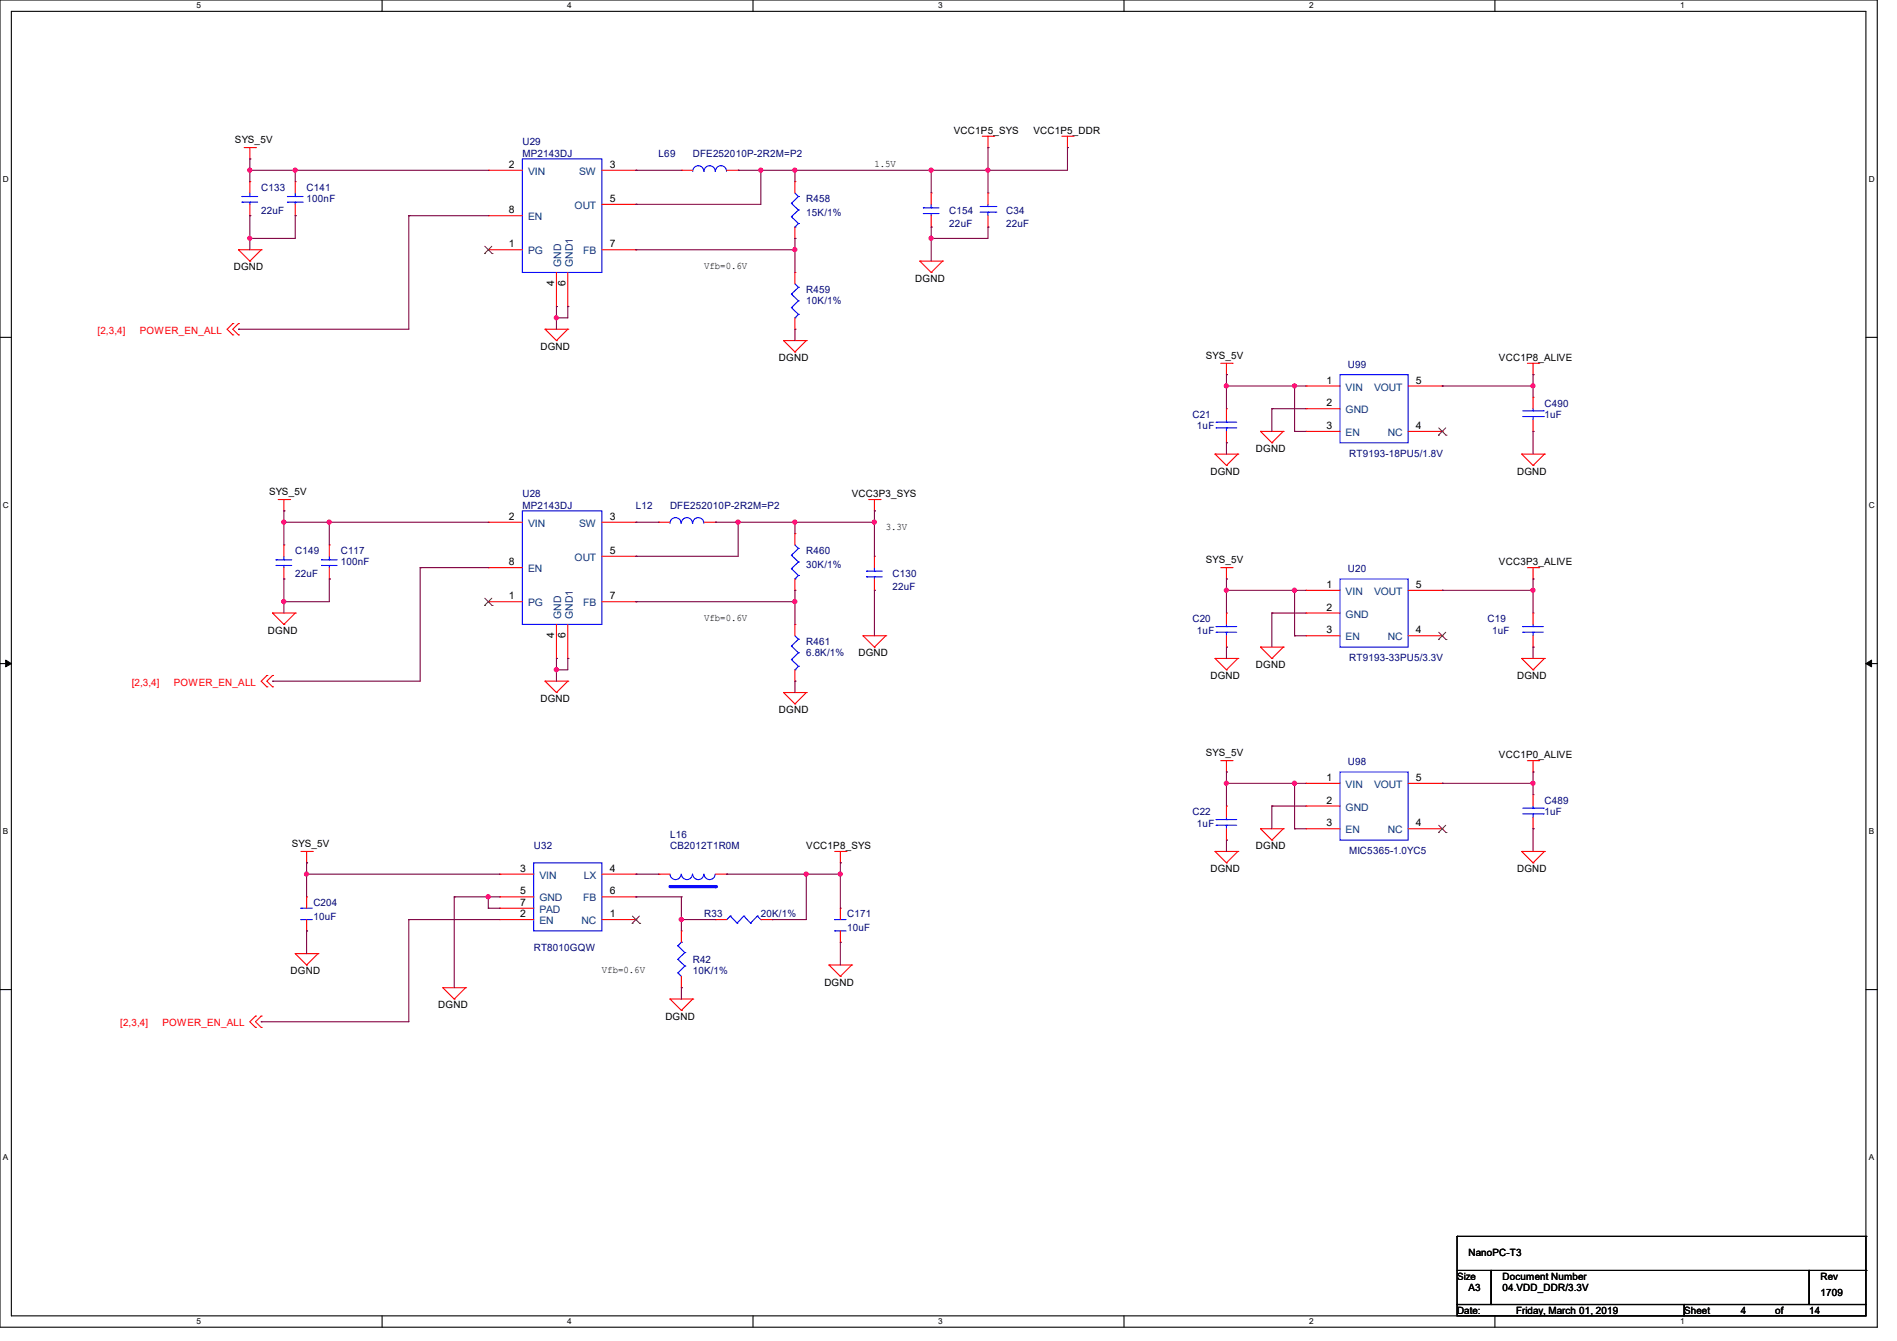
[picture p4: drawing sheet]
<svg xmlns="http://www.w3.org/2000/svg" width="297mm" height="210mm" viewBox="0 0 297 210" stroke-linecap="round" stroke-linejoin="round" font-family="sans-serif">
<path d="M0 0h293.9v207.9h-293.9zM1.8 1.8h290.3v204.3h-290.3z" fill="none" stroke="#000" stroke-width=".17"/>
<g fill="#fff">
<path d="M30.8 .2h.7v1.4h-.7z"/>
<path d="M30.8 206.2h.7v1.4h-.7z"/>
</g>
<path d="M59.8 0v1.8M59.8 206.1v1.8" fill="none" stroke="#000" stroke-width=".17"/>
<g fill="#fff">
<path d="M88.8 .2h.7v1.4h-.7z"/>
<path d="M88.8 206.2h.7v1.4h-.7z"/>
</g>
<path d="M117.9 0v1.8M117.9 206.1v1.8" fill="none" stroke="#000" stroke-width=".17"/>
<g fill="#fff">
<path d="M146.9 .2h.7v1.4h-.7z"/>
<path d="M146.9 206.2h.7v1.4h-.7z"/>
</g>
<path d="M176 0v1.8M176 206.1v1.8" fill="none" stroke="#000" stroke-width=".17"/>
<g fill="#fff">
<path d="M205 .2h.7v1.4h-.7z"/>
<path d="M205 206.2h.7v1.4h-.7z"/>
</g>
<path d="M234.1 0v1.8M234.1 206.1v1.8" fill="none" stroke="#000" stroke-width=".17"/>
<g fill="#fff">
<path d="M263.1 .2h.6v1.4h-.6z"/>
<path d="M263.1 206.2h.6v1.4h-.6z"/>
<path d="M.5 27.3h.9v1.4h-.9z"/>
<path d="M292.6 27.3h.9v1.4h-.9z"/>
<path d="M.5 78.4h.9v1.4h-.9z"/>
<path d="M292.6 78.4h.9v1.4h-.9z"/>
</g>
<path d="M0 52.8h1.8M292.1 52.8h1.8" fill="none" stroke="#000" stroke-width=".17"/>
<g fill="#fff">
<path d="M.5 129.5h.8v1.4h-.8z"/>
<path d="M292.6 129.5h.8v1.4h-.8z"/>
</g>
<path d="M0 103.9h1.8M292.1 103.9h1.8" fill="none" stroke="#000" stroke-width=".17"/>
<path d="M.9 103.4l.9 .5-.9 .5zM292.1 103.9l.9-.5v1z" fill="#000" stroke="#000" stroke-width=".16"/>
<g fill="#fff">
<path d="M.5 180.5h.8v1.4h-.8z"/>
<path d="M292.6 180.5h.8v1.4h-.8z"/>
</g>
<g fill="none" stroke="#000" stroke-width=".17">
<path d="M0 155h1.8M292.1 155h1.8M228.1 199h5.4v5.3h-5.4zM228.1 193.6h.1M228.1 193.6v5.4M228.1 193.6h64M233.5 199h49.8v5.3h-49.8zM283.3 199h8.8v5.3h-8.8zM292.1 193.6h.1M292.1 199h.1M292.1 193.6v5.4M228.1 204.3h35.6v1.8h-35.6z"/>
<path d="M263.7 204.3h28.4v1.8h-28.4z"/>
</g>
<g fill="none" stroke="#f00" stroke-width=".17">
<path d="M37.3 39.1h.1M37.3 39.1h3.6M37.3 39.1l1.8 1.8M38.2 23.1h1.8M39.1 24.9h.1M39.1 33.8h.1M39.1 28.4h.1M39.1 23.1v1.8M39.1 28.4v1.8M39.1 32v1.8M40 23.1h.1M40.9 39.1h.1"/>
<path d="M40.9 39.1l-1.8 1.8M46.2 33.8h.1M46.2 28.4h.1M46.2 28.4v1.8M46.2 32v1.8M106.7 26.7h.1M106.7 26.7h1.8M113.8 26.7h1.8M115.6 26.7h.1M124.5 28.4h.1M124.5 37.3h.1M124.5 28.4v1.8"/>
<path d="M124.5 35.6v1.7M145.8 35.6h.1M145.8 30.2h.1M145.8 30.2v1.8M145.8 33.8v1.8M153.8 21.3h1.8M154.7 23.1h.1M154.7 21.3v1.8M155.6 21.3h.1M166.2 21.3h1.8M167.1 23.1h.1M167.1 21.3v1.8"/>
<path d="M168 21.3h.1M36.4 50.7h.1M36.4 52.5h.1M36.4 50.7l-.8 .9 .8 .9M37.3 50.7h.1M37.3 52.5h.1M37.3 50.7l-.9 .9 .9 .9M39.1 40.9h.1M85.3 51.6h.1M85.3 51.6h3.6M85.3 51.6l1.8 1.7M87.1 53.3h.1"/>
<path d="M88.9 51.6h.1M88.9 51.6l-1.8 1.7M122.7 53.3h.1M122.7 53.3h3.5M122.7 53.3l1.8 1.8M124.5 55.1h.1M124.5 42.7h.1M124.5 51.6h.1M124.5 42.7v1.7M124.5 49.8v1.8M126.2 53.3h.1M126.2 53.3l-1.7 1.8"/>
<path d="M144 40.9h.1M144 40.9h3.6M144 40.9l1.8 1.8M145.8 42.7h.1M147.6 40.9h.1M147.6 40.9l-1.8 1.8M191.1 56.9h1.8M192 58.7h.1M192 56.9v1.8M192.9 56.9h.1M239.1 56.9h1.8M240 58.7h.1"/>
<path d="M240 56.9v1.8M240.9 56.9h.1M43.6 78.2h1.7M44.5 78.2v1.8M45.3 78.2h.1M136 78.2h1.8M136.9 78.2v1.8M137.8 78.2h.1M190.2 71.1h.1M190.2 71.1h3.6M190.2 71.1l1.8 1.8M192 72.9h.1"/>
<path d="M192 64h.1M192 69.3h.1M192 64v1.8M192 67.6v1.7M193.8 71.1h.1M193.8 71.1l-1.8 1.8M197.4 67.6h.1M197.4 67.6h3.5M197.4 67.6l1.7 1.7M199.1 69.3h.1M200.9 67.6h.1M200.9 67.6l-1.8 1.7"/>
<path d="M204.5 60.5h.1M204.5 64h.1M204.5 67.6h.1M204.5 67.6h5.3M204.5 60.5h5.3M204.5 64h5.3M220.5 67.6h5.3M220.5 60.5h5.3M225.8 67.6h.1M225.8 60.5h.1M238.3 71.1h.1M238.3 71.1h3.5"/>
<path d="M238.3 71.1l1.7 1.8M240 72.9h.1M241.8 71.1h.1M241.8 71.1l-1.8 1.8M42.7 96h.1M42.7 96h3.5M42.7 96l1.8 1.8M44.5 80h.1M44.5 97.8h.1M44.5 90.7h.1M44.5 85.3h.1M44.5 85.3v1.8"/>
<path d="M44.5 88.9v1.8M46.2 96h.1M46.2 96l-1.7 1.8M51.6 90.7h.1M51.6 85.3h.1M51.6 85.3v1.8M51.6 88.9v1.8M103.1 81.8h.1M103.1 81.8h1.8M110.2 81.8h1.8M112 81.8h.1M124.5 83.6h.1"/>
<path d="M124.5 92.5h.1M124.5 83.6v1.7M124.5 90.7v1.8M135.1 99.6h.1M135.1 99.6h3.6M135.1 99.6l1.8 1.7M136.9 80h.1M136.9 92.5h.1M136.9 87.1h.1M136.9 87.1v1.8M136.9 90.7v1.8M138.7 99.6h.1"/>
<path d="M138.7 99.6l-1.8 1.7M191.1 88.9h1.8M192 90.7h.1M192 88.9v1.8M192.9 88.9h.1M204.5 92.5h.1M204.5 96h.1M204.5 99.6h.1M204.5 96h5.3M204.5 99.6h5.3M204.5 92.5h5.3M220.5 99.6h5.3"/>
<path d="M220.5 92.5h5.3M225.8 99.6h.1M225.8 92.5h.1M239.1 88.9h1.8M240 90.7h.1M240 96h.1M240 88.9v1.8M240 96v1.8M240 99.6v1.7M240.9 88.9h.1M41.8 105.8h.1M41.8 107.6h.1"/>
<path d="M41.8 105.8l-.9 .9 .9 .9M42.7 105.8h.1M42.7 107.6h.1M42.7 105.8l-.9 .9 .9 .9M85.3 106.7h.1M85.3 106.7h3.6M85.3 106.7l1.8 1.8M87.1 108.5h.1M88.9 106.7h.1M88.9 106.7l-1.8 1.8M122.7 108.5h.1M122.7 108.5h3.5"/>
<path d="M122.7 108.5l1.8 1.7M124.5 110.2h.1M126.2 108.5h.1M126.2 108.5l-1.7 1.7M136.9 101.3h.1M190.2 103.1h.1M190.2 103.1h3.6M190.2 103.1l1.8 1.8M191.1 119.1h1.8M192 104.9h.1M192 119.1v1.8M192.9 119.1h.1"/>
<path d="M193.8 103.1h.1M193.8 103.1l-1.8 1.8M197.4 101.3h.1M197.4 101.3h3.5M197.4 101.3l1.7 1.8M199.1 103.1h.1M200.9 101.3h.1M200.9 101.3l-1.8 1.8M238.3 103.1h.1M238.3 103.1h3.5M238.3 103.1l1.7 1.8M239.1 119.1h1.8"/>
<path d="M240 104.9h.1M240 101.3h.1M240 119.1v1.8M240.9 119.1h.1M241.8 103.1h.1M241.8 103.1l-1.8 1.8M47.1 133.4h1.8M48 135.1h.1M48 133.4v1.7M48.9 133.4h.1M78.2 136.9h.1M78.2 136.9h5.4"/>
<path d="M94.2 136.9h5.4M99.6 136.9h.1M130.7 133.4h1.8M131.6 135.1h.1M131.6 133.4v1.7M132.5 133.4h.1M190.2 133.4h.1M190.2 133.4h3.6M190.2 133.4l1.8 1.7M192 135.1h.1M192 120.9h.1M193.8 133.4h.1"/>
<path d="M193.8 133.4l-1.8 1.7M197.4 129.8h.1M197.4 129.8h3.5M197.4 129.8l1.7 1.8M199.1 131.6h.1M200.9 129.8h.1M200.9 129.8l-1.8 1.8M204.5 122.7h.1M204.5 126.2h.1M204.5 129.8h.1M204.5 129.8h5.3M204.5 122.7h5.3"/>
<path d="M204.5 126.2h5.3M220.5 129.8h5.3M220.5 122.7h5.3M225.8 129.8h.1M225.8 122.7h.1M238.3 133.4h.1M238.3 133.4h3.5M238.3 133.4l1.7 1.7M240 120.9h.1M240 135.1h.1M241.8 133.4h.1M241.8 133.4l-1.8 1.7"/>
<path d="M40 159.1h.1M40 159.1l-.9 .9 .9 .9M40.9 159.1h.1M40.9 159.1l-.9 .9 .9 .9M46.2 149.4h.1M46.2 149.4h3.6M46.2 149.4l1.8 1.7M48 151.1h.1M49.8 149.4h.1M49.8 149.4l-1.8 1.7M69.3 154.7h.1M69.3 154.7h3.6"/>
<path d="M69.3 154.7l1.8 1.8M71.1 156.5h.1M72.9 154.7h.1M72.9 154.7l-1.8 1.8M78.2 144h.1M78.2 140.5h.1M78.2 142.2h.1M78.2 144h5.4M78.2 140.5h5.4M78.2 142.2h5.4M94.2 144h5.4M94.2 140.5h5.4"/>
<path d="M99.6 144h.1M99.6 140.5h.1M104.9 156.5h.1M104.9 156.5h3.6M104.9 156.5l1.8 1.7M106.7 158.2h.1M106.7 154.7h.1M106.7 145.8h.1M106.7 145.8v1.8M106.7 152.9v1.8M108.5 156.5h.1M108.5 156.5l-1.8 1.7"/>
<path d="M112 144h.1M112 144h1.8M119.1 144h1.8M120.9 144h.1M129.8 151.1h.1M129.8 151.1h3.6M129.8 151.1l1.8 1.8M131.6 152.9h.1M133.4 151.1h.1M133.4 151.1l-1.8 1.8M40 160.9h.1M40.9 160.9h.1"/>
</g>
<g fill="none" stroke="#00f" stroke-width=".17">
<path d="M37.9 30.8h.1M37.9 31.7h.1M37.9 30.8h2.4M37.9 31.7h2.4M39.1 31.7h.1M39.1 30.8h.1M39.1 30.2v.6M39.1 31.7v.3M45 30.8h.1M45 31.7h.1M45 30.8h2.5M45 31.7h2.5"/>
<path d="M46.2 31.7h.1M46.2 30.8h.1M46.2 30.2v.6M46.2 31.7v.3M108.5 26.8a.87 .87 0 0 1 .8-.8 .87 .87 0 0 1 .9 .8M110.2 26.8a.87 .87 0 0 1 .9-.8 .87 .87 0 0 1 .9 .8M112 26.8a.87 .87 0 0 1 .9-.8 .87 .87 0 0 1 .8 .8M123.9 31.8h.1M123.9 34h.1M123.9 31.8l1.1 1.1M123.9 34l1.1 1M124.5 35.6h.1"/>
<path d="M124.5 30.2l.5 .6M125 30.8h.1M125 32.9h.1M125 35h.1M125 30.8l-1.1 1M125 32.9l-1.1 1.1M125 35l-.5 .6M144.6 32.6h.1M144.6 33.4h.1M144.6 32.6h2.4M144.6 33.4h2.4M145.8 33.4h.1"/>
<path d="M145.8 32.6h.1M145.8 32v.6M145.8 33.4v.4M123.9 46.1h.1M123.9 48.2h.1M123.9 46.1l1.1 1M123.9 48.2l1.1 1M124.5 49.8h.1M124.5 44.4l.5 .6M125 45h.1M125 47.1h.1M125 49.2h.1"/>
<path d="M125 45l-1.1 1.1M125 47.1l-1.1 1.1M125 49.2l-.5 .6M209.8 58.7h10.7v10.6h-10.7zM190.4 67h.1M190.4 66.1h.1M190.4 67h3.2M190.4 66.1h3.2M192 66.1h.1M192 67h.1M192 65.8v.3M192 67v.6"/>
<path d="M43.2 87.7h.1M43.2 88.6h.1M43.2 87.7h2.5M43.2 88.6h2.5M44.5 88.6h.1M44.5 87.7h.1M44.5 87.1v.6M44.5 88.6v.3M50.3 87.7h.1M50.3 88.6h.1M50.3 87.7h2.5M50.3 88.6h2.5"/>
<path d="M51.6 88.6h.1M51.6 87.7h.1M51.6 87.1v.6M51.6 88.6v.3M104.9 82a.87 .87 0 0 1 .9-.9 .87 .87 0 0 1 .8 .9M106.7 82a.87 .87 0 0 1 .8-.9 .87 .87 0 0 1 .9 .9M108.5 82a.87 .87 0 0 1 .8-.9 .87 .87 0 0 1 .9 .9M123.9 87h.1M123.9 89.1h.1M123.9 87l1.1 1M123.9 89.1l1.1 1M124.5 90.7h.1"/>
<path d="M124.5 85.3l.5 .6M125 85.9h.1M125 88h.1M125 90.1h.1M125 85.9l-1.1 1.1M125 88l-1.1 1.1M125 90.1l-.5 .6M135.7 89.5h.1M135.7 90.3h.1M135.7 89.5h2.4M135.7 90.3h2.4M136.9 90.3h.1"/>
<path d="M136.9 89.5h.1M136.9 88.9v.6M136.9 90.3v.4M209.8 90.7h10.7v10.6h-10.7zM238.4 99h.1M238.4 98.1h.1M238.4 99h3.2M238.4 98.1h3.2M240 98.1h.1M240 99h.1M240 97.8v.3M240 99v.6"/>
<path d="M83.6 135.1h10.6v10.7h-10.6zM104.9 136.9a.87 .87 0 0 0 .9 .9 .87 .87 0 0 0 .8-.9M106.7 136.9a.87 .87 0 0 0 .8 .9 .87 .87 0 0 0 .9-.9M108.5 136.9a.87 .87 0 0 0 .8 .9 .87 .87 0 0 0 .9-.9M110.2 136.9a.87 .87 0 0 0 .9 .9 .87 .87 0 0 0 .9-.9M209.8 120.9h10.7v10.7h-10.7zM106.1 152.4h.1M106.1 150.2h.1M106.1 148.1h.1M106.1 152.4l.6 .5M106.1 150.2l1.1 1.1M106.1 148.1l1.1 1.1"/>
<path d="M106.7 147.6h.1M106.7 147.6l-.6 .5M107.2 151.3h.1M107.2 149.2h.1M107.2 151.3l-1.1 1.1M107.2 149.2l-1.1 1M114.3 143.5h.1M114.3 143.5l-.5 .5M114.3 143.5l1.1 1.1M115.4 144.6h.1M116.5 143.5h.1M116.5 143.5l-1.1 1.1"/>
<path d="M116.5 143.5l1 1.1M117.5 144.6h.1M118.6 143.5h.1M118.6 143.5l-1.1 1.1M118.6 143.5l.5 .5M119.1 144h.1"/>
</g>
<g fill="none" stroke="#7f3f00" stroke-width=".16">
<path d="M225.2 68.2h.1M225.3 67l1.1 1.2M226.4 67l-1.2 1.2M226.4 68.2h.1M225.3 99l1.1 1.2M226.4 99l-1.2 1.2M225.2 100.2h.1M226.4 100.2h.1M225.2 130.4h.1M225.3 129.2l1.1 1.2M226.4 129.2l-1.2 1.2M226.4 130.4h.1"/>
<path d="M99 144.6h.1M99 143.5l1.2 1.1M100.1 143.5l-1.1 1.1M100.2 144.6h.1"/>
</g>
<path d="M104.9 138.9h7.1" fill="none" stroke="#00f" stroke-width=".51"/>
<circle cx="112" cy="138.9" r=".25" fill="#00f"/>
<g fill="none" stroke="#f00" stroke-width=".17">
<path d="M76.5 26.7h.1M76.5 33.8h.1M76.5 39.1h.1M76.5 26.7h5.3M76.5 33.8h5.3M76.5 39.1h5.3M94.2 26.7h5.4M94.2 39.1h5.4M94.2 32h5.4M99.6 26.7h.1M99.6 39.1h.1M99.6 32h.1"/>
<path d="M154.7 30.2h.1M154.7 35.6h.1M154.7 30.2v1.8M154.7 33.8v1.8M87.1 48h.1M87.1 42.7v5.3M88.9 48h.1M88.9 42.7v5.3M240 62.2h.1M240 67.6h.1M240 62.2v1.8M240 65.8v1.8"/>
<path d="M76.5 81.8h.1M76.5 88.9h.1M76.5 94.2h.1M76.5 81.8h5.3M76.5 88.9h5.3M76.5 94.2h5.3M87.1 97.8v5.3M88.9 97.8v5.3M94.2 81.8h5.4M94.2 94.2h5.4M94.2 87.1h5.4M99.6 81.8h.1"/>
<path d="M99.6 94.2h.1M99.6 87.1h.1M124.5 97.8h.1M124.5 97.8v1.8M192 96h.1M192 96v1.8M192 99.6v1.7M87.1 103.1h.1M88.9 103.1h.1M124.5 106.7h.1M124.5 104.9v1.8M192 101.3h.1"/>
<path d="M103.1 136.9h.1M103.1 136.9h1.8M112 136.9h1.8M113.8 136.9h.1M192 126.2h.1M192 131.6h.1M192 126.2v1.8M192 129.8v1.8M240 124.5h.1M240 129.8h.1M240 124.5v1.7M240 128v1.8"/>
<path d="M48 140.5h.1M48 145.8h.1M48 140.5v1.7M48 144v1.8M131.6 142.2h.1M131.6 147.6h.1M131.6 142.2v1.8M131.6 145.8v1.8"/>
</g>
<g fill="none" stroke="#00f" stroke-width=".17">
<path d="M81.8 24.9h12.4v17.8h-12.4zM153.5 33.2h2.4M153.5 32.3h2.4M154.7 32.3h.1M154.7 33.2h.1M154.7 32v.3M154.7 33.2v.6M155.9 33.2h.1M155.9 32.3h.1M238.4 65.2h3.2M238.4 64.3h3.2M240 64.3h.1"/>
<path d="M240 65.2h.1M240 64v.3M240 65.2v.6M241.6 65.2h.1M241.6 64.3h.1M81.8 80h12.4v17.8h-12.4zM124.5 99.6l.5 .5M190.4 99h.1M190.4 98.1h.1M190.4 99h3.2M190.4 98.1h3.2M192 98.1h.1"/>
<path d="M192 99h.1M192 97.8v.3M192 99v.6M123.9 101.2h.1M123.9 103.3h.1M123.9 101.2l1.1 1M123.9 103.3l1.1 1.1M124.5 104.9h.1M125 100.1h.1M125 102.2h.1M125 104.4h.1M125 100.1l-1.1 1.1"/>
<path d="M125 102.2l-1.1 1.1M125 104.4l-.5 .5M190.4 129.2h.1M190.4 128.4h.1M190.4 129.2h3.2M190.4 128.4h3.2M192 128.4h.1M192 129.2h.1M192 128v.4M192 129.2v.6M238.4 127.5h3.2M238.4 126.6h3.2"/>
<path d="M240 126.6h.1M240 127.5h.1M240 126.2v.4M240 127.5v.5M241.6 127.5h.1M241.6 126.6h.1M47.1 142.2h.1M47.1 144h.1M47.1 142.2h1.8M47.1 144h1.8M130.7 144h.1M130.7 145.8h.1"/>
<path d="M130.7 144h1.8M130.7 145.8h1.8"/>
</g>
<path d="M75.9 39.7h.1M75.9 38.6l1.1 1.1M77 38.6l-1.1 1.1M77 39.7h.1M75.9 94.8h.1M75.9 93.7l1.1 1.1M77 93.7l-1.1 1.1M77 94.8h.1" fill="none" stroke="#7f3f00" stroke-width=".16"/>
<g fill="none" stroke="#7f003f" stroke-width=".17">
<path d="M39.1 26.7h.1M39.1 24.9h.1M39.1 37.3h.1M39.1 33.8h.1M39.1 26.7h37.4M39.1 24.9v3.5M39.1 33.8v5.3M46.2 33.8h.1M46.2 26.7h.1M46.2 26.7v1.7M46.2 33.8v3.5h-7.1M64 33.8h.1"/>
<path d="M64 33.8h12.5M64 33.8v17.8h-26.7M99.6 32h.1M99.6 26.7h.1M99.6 39.1h.1M99.6 26.7h7.1M99.6 39.1h24.9M115.6 26.7h.1M119.1 26.7h.1M119.1 26.7v5.3h-19.5M124.5 26.7h.1M124.5 37.3h.1"/>
<path d="M124.5 39.1h.1M124.5 26.7v1.7M124.5 37.3v5.4M145.8 26.7h.1M145.8 37.3h.1M145.8 35.6h.1M145.8 26.7v3.5M145.8 35.6v5.3M154.7 26.7h.1M154.7 35.6h.1M154.7 23.1h.1M154.7 23.1v7.1"/>
<path d="M154.7 35.6v1.7h-8.9M167.1 23.1h.1M167.1 23.1v3.6h-51.5M37.3 51.6h.1M87.1 48h.1M87.1 49.8h.1M87.1 48v3.6M88.9 48h.1M88.9 48v1.8h-1.8M124.5 51.6h.1M124.5 51.6v1.7M192 58.7h.1"/>
<path d="M192 58.7v5.3M240 58.7h.1M240 58.7v3.5M192 60.5h.1M192 69.3h.1M192 69.3v1.8M192 60.5h12.5M199.1 64h.1M199.1 64v3.6M199.1 64h5.4M202.7 67.6h.1M202.7 60.5h.1"/>
<path d="M202.7 60.5v7.1M202.7 67.6h1.8M225.8 60.5h.1M225.8 60.5h14.2M240 60.5h.1M240 67.6h.1M240 67.6v3.5M44.5 81.8h.1M44.5 80h.1M44.5 94.2h.1M44.5 90.7h.1M44.5 81.8h32"/>
<path d="M44.5 80v5.3M44.5 90.7v5.3M51.6 81.8h.1M51.6 90.7h.1M51.6 81.8v3.5M51.6 90.7v3.5h-7.1M65.8 88.9h.1M65.8 88.9h10.7M65.8 88.9v17.8h-23.1M99.6 87.1h.1M99.6 81.8h.1M99.6 94.2h.1"/>
<path d="M99.6 81.8h3.5M99.6 94.2h24.9M112 81.8h.1M112 81.8h24.9M115.6 81.8h.1M115.6 81.8v5.3h-16M124.5 81.8h.1M124.5 94.2h.1M124.5 92.5h.1M124.5 81.8v1.8M124.5 92.5v5.3M136.9 81.8h.1"/>
<path d="M136.9 92.5h.1M136.9 80h.1M136.9 80v7.1M136.9 92.5v7.1M192 92.5h.1M192 90.7h.1M192 90.7v5.3M192 92.5h12.5M199.1 96h.1M199.1 96v5.3M199.1 96h5.4M202.7 92.5h.1"/>
<path d="M202.7 99.6h.1M202.7 92.5v7.1M202.7 99.6h1.8M225.8 92.5h.1M225.8 92.5h14.2M240 90.7h.1M240 92.5h.1M240 90.7v5.3M42.7 106.7h.1M87.1 103.1h.1M87.1 104.9h.1M87.1 103.1v3.6"/>
<path d="M88.9 103.1h.1M88.9 103.1v1.8h-1.8M124.5 106.7h.1M124.5 106.7v1.8M192 101.3h.1M192 101.3v1.8M240 101.3h.1M240 101.3v1.8M48 136.9h.1M48 135.1h.1M48 136.9h30.2M48 135.1v5.4"/>
<path d="M99.6 136.9h.1M99.6 136.9h3.5M113.8 136.9h.1M113.8 136.9h17.8M126.2 136.9h.1M126.2 136.9v7.1h-5.3M131.6 136.9h.1M131.6 135.1h.1M131.6 135.1v7.1M192 122.7h.1M192 120.9h.1M192 131.6h.1"/>
<path d="M192 120.9v5.3M192 131.6v1.8M192 122.7h12.5M199.1 126.2h.1M199.1 126.2v3.6M199.1 126.2h5.4M202.7 129.8h.1M202.7 122.7h.1M202.7 129.8h1.8M202.7 122.7v7.1M225.8 122.7h.1M225.8 122.7h14.2"/>
<path d="M240 120.9h.1M240 122.7h.1M240 129.8h.1M240 120.9v3.6M240 129.8v3.6M48 145.8h.1M48 145.8v3.6M64 144h.1M64 144h14.2M64 144v16h-23.1M71.1 140.5h.1M71.1 140.5h7.1"/>
<path d="M71.1 140.5v14.2M76.5 140.5h.1M76.5 142.2h.1M76.5 140.5v1.7M76.5 142.2h1.7M99.6 140.5h.1M99.6 140.5h7.1M106.7 144h.1M106.7 154.7h.1M106.7 140.5h.1M106.7 144h5.3M106.7 140.5v5.3"/>
<path d="M106.7 154.7v1.8M120.9 144h.1M131.6 147.6h.1M131.6 147.6v3.5M40.9 160h.1"/>
</g>
<g fill="#f0f" stroke="#f0f" stroke-width=".17">
<circle cx="48" cy="136.9" r=".32"/>
<circle cx="131.6" cy="136.9" r=".32"/>
<circle cx="126.2" cy="136.9" r=".32"/>
<circle cx="106.7" cy="144" r=".32"/>
<circle cx="76.4" cy="140.4" r=".32"/>
<circle cx="124.4" cy="26.6" r=".32"/>
<circle cx="119.1" cy="26.6" r=".32"/>
<circle cx="124.4" cy="39.1" r=".32"/>
<circle cx="39.1" cy="26.6" r=".32"/>
<circle cx="87.1" cy="49.8" r=".32"/>
<circle cx="154.7" cy="26.6" r=".32"/>
<circle cx="145.8" cy="26.6" r=".32"/>
<circle cx="39.1" cy="37.3" r=".32"/>
<circle cx="145.8" cy="37.3" r=".32"/>
<circle cx="46.2" cy="26.6" r=".32"/>
<circle cx="115.5" cy="81.8" r=".32"/>
<circle cx="51.5" cy="81.8" r=".32"/>
<circle cx="87.1" cy="104.9" r=".32"/>
<circle cx="44.4" cy="81.8" r=".32"/>
<circle cx="44.4" cy="94.2" r=".32"/>
<circle cx="124.4" cy="94.2" r=".32"/>
<circle cx="136.9" cy="81.8" r=".32"/>
<circle cx="124.4" cy="81.8" r=".32"/>
<circle cx="240" cy="122.7" r=".32"/>
<circle cx="202.7" cy="122.7" r=".32"/>
<circle cx="192" cy="122.7" r=".32"/>
<circle cx="240" cy="92.4" r=".32"/>
<circle cx="202.7" cy="92.4" r=".32"/>
<circle cx="192" cy="92.4" r=".32"/>
<circle cx="240" cy="60.4" r=".32"/>
<circle cx="202.7" cy="60.4" r=".32"/>
<circle cx="192" cy="60.4" r=".32"/>
</g>
<g font-size="1.6">
<text x="36.8" y="22.4">SYS_5V</text>
<text x="149.4" y="21">VCC1P5_SYS</text>
<text x="161.8" y="21">VCC1P5_DDR</text>
<text x="79.7" y="26.3">2</text>
<text x="95.5" y="26.3">3</text>
<text x="136.9" y="26.1">1.5V</text>
<text x="79.7" y="33.4">8</text>
<text x="95.5" y="31.6">5</text>
<text x="79.7" y="38.7">1</text>
<text x="95.5" y="38.7">7</text>
<text x="36.6" y="42.3">DGND</text>
<text x="86.7" y="44.8" transform="rotate(-90 86.7 44.8)">4</text>
<text x="88.5" y="44.8" transform="rotate(-90 88.5 44.8)">6</text>
<text x="110.2" y="42.1">Vfb=0.6V</text>
<text x="143.3" y="44.1">DGND</text>
<text x="84.6" y="54.8">DGND</text>
<text x="122" y="56.6">DGND</text>
<text x="188.8" y="56.2">SYS_5V</text>
<text x="234.7" y="56.6">VCC1P8_ALIVE</text>
<text x="207.7" y="60.1">1</text>
<text x="207.7" y="63.6">2</text>
<text x="221.7" y="60.1">5</text>
<text x="196.6" y="70.8">DGND</text>
<text x="207.7" y="67.2">3</text>
<text x="221.7" y="67.2">4</text>
<text x="42.1" y="77.6">SYS_5V</text>
<text x="133.3" y="77.9">VCC3P3_SYS</text>
<text x="189.5" y="74.3">DGND</text>
<text x="237.5" y="74.3">DGND</text>
<text x="79.7" y="81.4">2</text>
<text x="95.5" y="81.4">3</text>
<text x="138.7" y="83">3.3V</text>
<text x="79.7" y="88.5">8</text>
<text x="95.5" y="86.7">5</text>
<text x="188.8" y="88.2">SYS_5V</text>
<text x="234.7" y="88.6">VCC3P3_ALIVE</text>
<text x="79.7" y="93.9">1</text>
<text x="95.5" y="93.9">7</text>
<text x="207.7" y="92.1">1</text>
<text x="207.7" y="95.6">2</text>
<text x="221.7" y="92.1">5</text>
<text x="42" y="99.2">DGND</text>
<text x="86.7" y="99.9" transform="rotate(-90 86.7 99.9)">4</text>
<text x="88.5" y="99.9" transform="rotate(-90 88.5 99.9)">6</text>
<text x="110.2" y="97.2">Vfb=0.6V</text>
<text x="207.7" y="99.2">3</text>
<text x="221.7" y="99.2">4</text>
<text x="134.4" y="102.8">DGND</text>
<text x="189.5" y="106.3">DGND</text>
<text x="196.6" y="104.6">DGND</text>
<text x="237.5" y="106.3">DGND</text>
<text x="84.6" y="109.9">DGND</text>
<text x="122" y="111.7">DGND</text>
<text x="188.8" y="118.4">SYS_5V</text>
<text x="234.7" y="118.8">VCC1P0_ALIVE</text>
<text x="207.7" y="122.3">1</text>
<text x="207.7" y="125.9">2</text>
<text x="221.7" y="122.3">5</text>
<text x="207.7" y="129.4">3</text>
<text x="221.7" y="129.4">4</text>
<text x="45.7" y="132.7">SYS_5V</text>
<text x="81.4" y="136.5">3</text>
<text x="95.5" y="136.5">4</text>
<text x="126.2" y="133">VCC1P8_SYS</text>
<text x="189.5" y="136.6">DGND</text>
<text x="196.6" y="133">DGND</text>
<text x="237.5" y="136.6">DGND</text>
<text x="81.4" y="143.6">2</text>
<text x="81.4" y="140.1">5</text>
<text x="81.4" y="141.9">7</text>
<text x="95.5" y="143.6">1</text>
<text x="95.5" y="140.1">6</text>
<text x="45.5" y="152.6">DGND</text>
<text x="94.2" y="152.4">Vfb=0.6V</text>
<text x="129.1" y="154.3">DGND</text>
<text x="68.6" y="157.9">DGND</text>
<text x="104.2" y="159.7">DGND</text>
<text x="229.9" y="196.7">NanoPC-T3</text>
<text x="228.1" y="200.4">Size</text>
<text x="229.9" y="202.2">A3</text>
<text x="235.2" y="200.4">Document Number</text>
<text x="235.2" y="202.2">04.VDD_DDR/3.3V</text>
<text x="285" y="202.9">1709</text>
<text x="285" y="200.4">Rev</text>
<text x="228.1" y="205.7">Date:</text>
<text x="237.4" y="205.7">Friday, March 01, 2019</text>
<text x="263.7" y="205.7">Sheet</text>
<text x="272.6" y="205.7">4</text>
<text x="277.9" y="205.7">of</text>
<text x="283.2" y="205.7">14</text>
</g>
<g font-size="1.6" fill="#00007f">
<text x="81.8" y="22.8">U29</text>
<text x="40.9" y="29.9">C133</text>
<text x="48" y="29.9">C141</text>
<text x="81.8" y="24.6">MP2143DJ</text>
<text x="103.1" y="24.6">L69</text>
<text x="108.5" y="24.6">DFE252010P-2R2M=P2</text>
<text x="40.9" y="33.4">22uF</text>
<text x="48" y="31.7">100nF</text>
<text x="126.2" y="31.7">R458</text>
<text x="126.2" y="33.8">15K/1%</text>
<text x="148.6" y="33.4">C154</text>
<text x="148.6" y="35.6">22uF</text>
<text x="157.5" y="33.4">C34</text>
<text x="157.5" y="35.6">22uF</text>
<text x="126.2" y="45.9">R459</text>
<text x="126.2" y="47.7">10K/1%</text>
<text x="211" y="57.6">U99</text>
<text x="186.7" y="65.4">C21</text>
<text x="241.8" y="63.7">C490</text>
<text x="241.8" y="65.4">1uF</text>
<text x="187.4" y="67.2">1uF</text>
<text x="211.2" y="71.5">RT9193-18PU5/1.8V</text>
<text x="81.8" y="77.9">U28</text>
<text x="81.8" y="79.7">MP2143DJ</text>
<text x="99.6" y="79.7">L12</text>
<text x="104.9" y="79.7">DFE252010P-2R2M=P2</text>
<text x="46.2" y="86.8">C149</text>
<text x="53.3" y="86.8">C117</text>
<text x="53.3" y="88.6">100nF</text>
<text x="126.2" y="86.8">R460</text>
<text x="126.2" y="88.9">30K/1%</text>
<text x="211" y="89.6">U20</text>
<text x="46.2" y="90.3">22uF</text>
<text x="139.7" y="90.3">C130</text>
<text x="139.7" y="92.5">22uF</text>
<text x="126.2" y="101">R461</text>
<text x="186.7" y="97.4">C20</text>
<text x="187.4" y="99.2">1uF</text>
<text x="232.9" y="97.4">C19</text>
<text x="233.6" y="99.2">1uF</text>
<text x="126.2" y="102.8">6.8K/1%</text>
<text x="211.2" y="103.5">RT9193-33PU5/3.3V</text>
<text x="211" y="119.8">U98</text>
<text x="241.8" y="125.9">C489</text>
<text x="104.9" y="131.2">L16</text>
<text x="186.7" y="127.7">C22</text>
<text x="187.4" y="129.5">1uF</text>
<text x="241.8" y="127.7">1uF</text>
<text x="83.6" y="133">U32</text>
<text x="104.9" y="133">CB2012T1R0M</text>
<text x="211.2" y="133.7">MIC5365-1.0YC5</text>
<text x="49.1" y="141.9">C204</text>
<text x="110.2" y="143.7">R33</text>
<text x="119.1" y="143.7">20K/1%</text>
<text x="132.6" y="143.7">C171</text>
<text x="49.1" y="144">10uF</text>
<text x="83.6" y="149">RT8010GQW</text>
<text x="132.6" y="145.8">10uF</text>
<text x="108.5" y="150.8">R42</text>
<text x="108.5" y="152.6">10K/1%</text>
</g>
<g font-size="1.6" fill="#003f7f">
<text x="82.7" y="27.4">VIN</text>
<text x="90.7" y="27.4">SW</text>
<text x="82.7" y="34.5">EN</text>
<text x="90" y="32.7">OUT</text>
<text x="82.7" y="39.8">PG</text>
<text x="87.9" y="41.8" transform="rotate(-90 87.9 41.8)">GND</text>
<text x="89.7" y="41.8" transform="rotate(-90 89.7 41.8)">GND1</text>
<text x="91.3" y="39.8">FB</text>
<text x="210.7" y="61.2">VIN</text>
<text x="210.7" y="64.7">GND</text>
<text x="215.1" y="61.2">VOUT</text>
<text x="210.7" y="68.3">EN</text>
<text x="217.3" y="68.3">NC</text>
<text x="82.7" y="82.5">VIN</text>
<text x="90.7" y="82.5">SW</text>
<text x="82.7" y="89.6">EN</text>
<text x="90" y="87.8">OUT</text>
<text x="82.7" y="95">PG</text>
<text x="91.3" y="95">FB</text>
<text x="210.7" y="93.2">VIN</text>
<text x="215.1" y="93.2">VOUT</text>
<text x="87.9" y="96.9" transform="rotate(-90 87.9 96.9)">GND</text>
<text x="89.7" y="96.9" transform="rotate(-90 89.7 96.9)">GND1</text>
<text x="210.7" y="96.7">GND</text>
<text x="210.7" y="100.3">EN</text>
<text x="217.3" y="100.3">NC</text>
<text x="210.7" y="123.4">VIN</text>
<text x="215.1" y="123.4">VOUT</text>
<text x="210.7" y="127">GND</text>
<text x="210.7" y="130.5">EN</text>
<text x="217.3" y="130.5">NC</text>
<text x="84.5" y="137.6">VIN</text>
<text x="91.4" y="137.6">LX</text>
<text x="84.5" y="141.2">GND</text>
<text x="84.5" y="143">PAD</text>
<text x="91.3" y="141.2">FB</text>
<text x="84.5" y="144.7">EN</text>
<text x="91.1" y="144.7">NC</text>
</g>
<g font-size="1.6" fill="#f00">
<text x="15.3" y="52.3">[2,3,4]</text>
<text x="21.9" y="52.3">POWER_EN_ALL</text>
<text x="20.6" y="107.4">[2,3,4]</text>
<text x="27.2" y="107.4">POWER_EN_ALL</text>
<text x="18.8" y="160.7">[2,3,4]</text>
<text x="25.4" y="160.7">POWER_EN_ALL</text>
</g>
<g font-size="1.3">
<text x="30.8" y="1.3">5</text>
<text x="88.8" y="1.3">4</text>
<text x="146.9" y="1.3">3</text>
<text x="205" y="1.3">2</text>
<text x="263.1" y="1.3">1</text>
<text x=".5" y="28.4">D</text>
<text x="292.6" y="28.4">D</text>
<text x=".5" y="79.5">C</text>
<text x="292.6" y="79.5">C</text>
<text x=".5" y="130.6">B</text>
<text x="292.6" y="130.6">B</text>
<text x=".5" y="181.7">A</text>
<text x="292.6" y="181.7">A</text>
<text x="30.8" y="207.4">5</text>
<text x="88.8" y="207.4">4</text>
<text x="146.9" y="207.4">3</text>
<text x="205" y="207.4">2</text>
<text x="263.1" y="207.4">1</text>
</g>
</svg>
